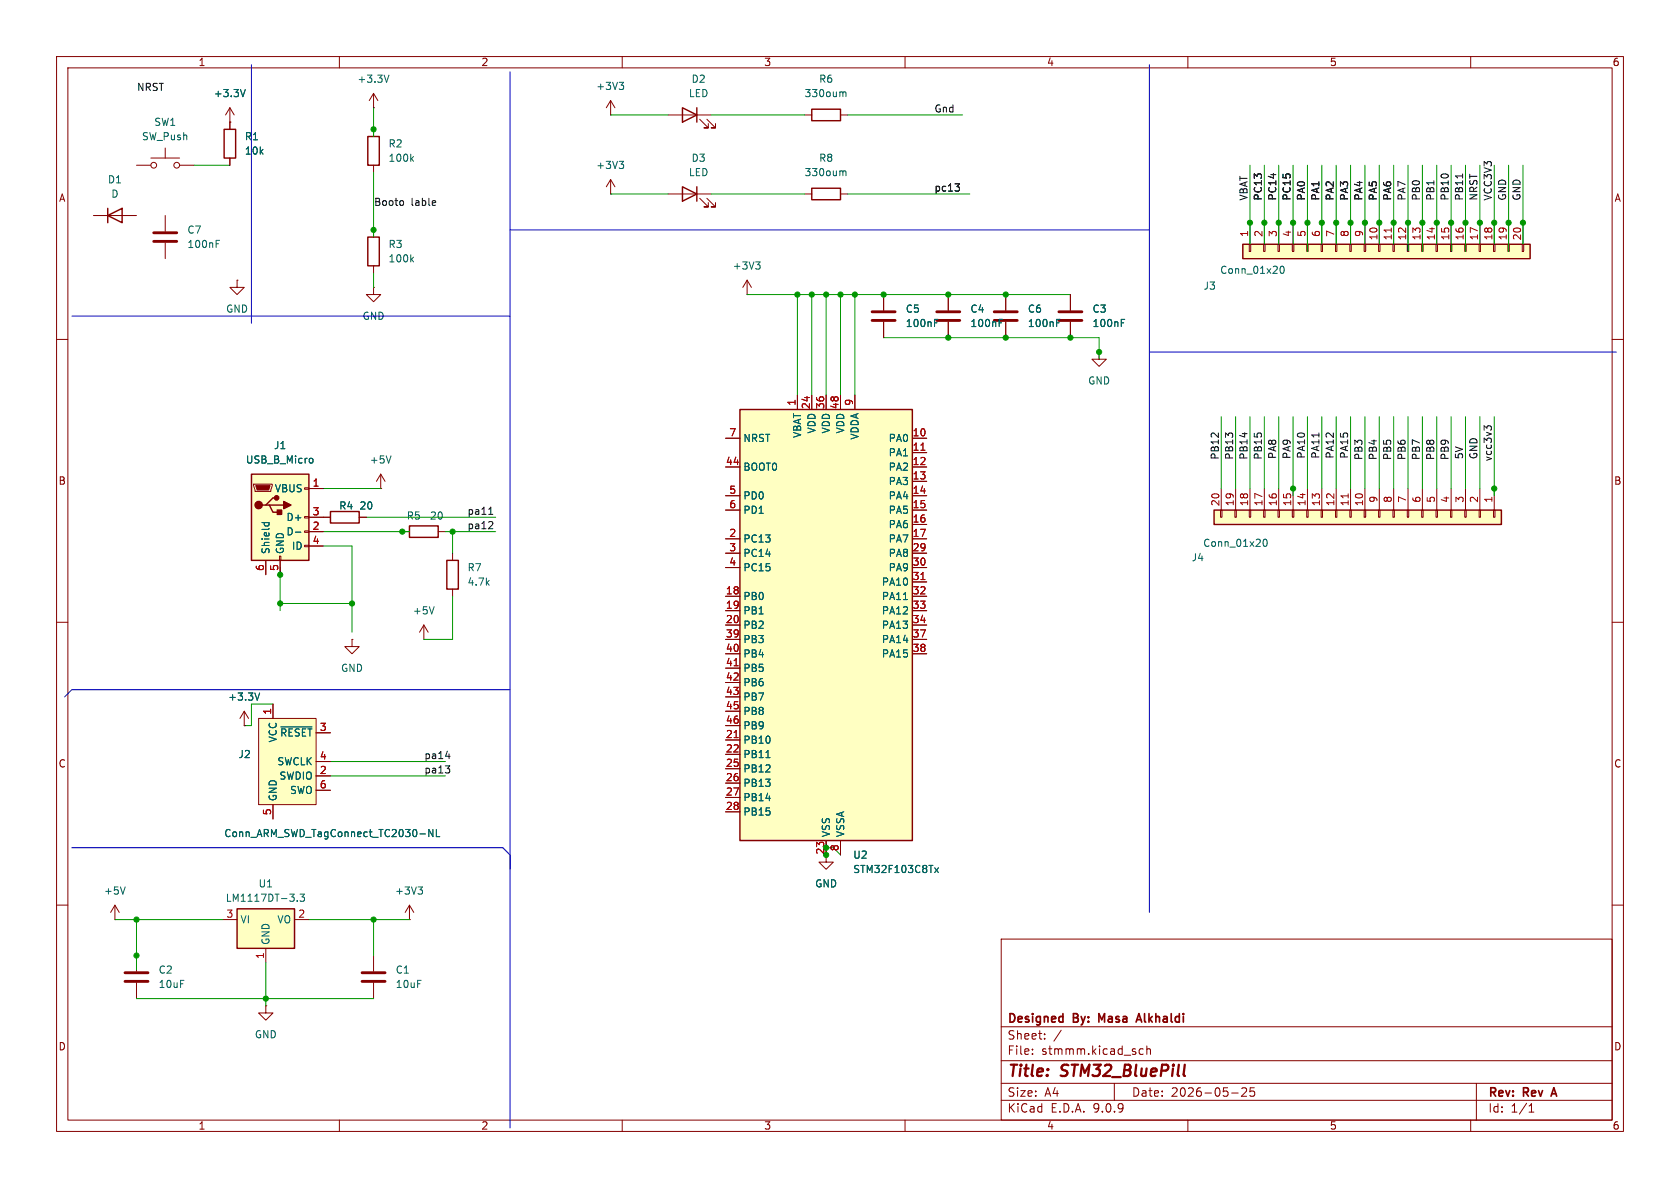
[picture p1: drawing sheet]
<svg xmlns="http://www.w3.org/2000/svg" width="297mm" height="210mm" viewBox="0 0 297 210" stroke-linecap="round" stroke-linejoin="round" font-family="sans-serif">
<g fill="none" stroke="#840000" stroke-width=".18">
<path d="M10 10h277v190h-277zM12 12h273v186h-273zM60 10v2M107.9 17.8l-.7 1.3M107.9 17.8l.8 1.3M107.9 17.8v2.5M110 10v2M160 10v2M210 10v2M260 10v2M66 22.9v1.2M66 29.2v1.3"/>
<path d="M107.9 20.3h.1M10 60h2M285 60h2M80 97.8v1.3M10 110h2M74.9 113h.1M74.9 110.5l-.7 1.3M74.9 110.5l.8 1.3M74.9 110.5v2.5M80 104.1v1.3M285 110h2M43.2 128.3h.1"/>
<path d="M43.2 125.7l-.8 1.3M43.2 125.7l.7 1.3M43.2 125.7v2.6M10 160h2M72.4 162.6h.1M72.4 160l-.8 1.3M72.4 160l.8 1.3M72.4 160v2.6M177 166h108v32h-108zM285 160h2M60 198v2M110 198v2"/>
<path d="M160 198v2M177 194.5h108M177 191.5h108M177 187.5h108M177 181.5h108M182.5 186.3v.1M182.5 185.5v.1M184.7 183.6v.1M184.7 182.8v.1M187.6 182.1l-1.3 2M197 191.5v3M201.4 186.1l.3 .3 .4-.1"/>
<path d="M202.1 185.5l-.4-.1-.3 .3M202.7 185.5l.3-.1 .3 .1 .1 .9M202.7 184.9v1.5M210 198v2M217.7 193.2h1.2M219.5 192.4l.6-.1 .2 .1 .1 .3-.9 1.1h.9M221.7 192.3h-.7v.7l.2-.1h.5l.1 .3-.1 .5-.2 .1-.5-.1M260 198v2M261 191.5v6.5M270.3 196.6h.9M270.3 195.5l.4-.4v1.5"/>
</g>
<path d="M194.8 180.3l-.5-1.1v1.5M200.8 180.7l.5-1.5 .5 1.5M201 180.3h.7M274.3 193.4h.8M274.7 192.3l-.5 1.5" fill="none" stroke="#840000" stroke-width=".3"/>
<path d="M65 24.1h2.1v5.1h-2.1zM79 99.1h2v5h-2z" fill="none" stroke="#840000" stroke-width=".25"/>
<path d="M109.5 14.5h.7l-.4 .5M110 15l.2 .3v.3l-.2 .2M72.7 28l.4 .5M73.1 27.7l-.5 .5M76.7 107.3l-.4 1.2M45.9 122.5l-.4 1.3M73.9 156.8h.8l-.4 .5M74.4 157.3l.3 .2v.3l-.3 .3" fill="none" stroke="#006464" stroke-width=".18"/>
<path d="M44.4 83.8h10.2v15.3h-10.2z" fill="#ffffc2"/>
<path d="M143.5 19.3h5.1v2h-5.1zM143.5 33.3h5.1v2h-5.1zM44.4 83.8h10.2v15.3h-10.2zM47 89.3h.6l.7 1.3h1.2M47.6 89.3h2.6M48.9 88h-.6l-1.3 1.3h-.6" fill="none" stroke="#840000" stroke-width=".25"/>
<g fill="none" stroke="#840000" stroke-width=".18">
<path d="M40.6 19.1l-.7 1.2M40.6 19.1l.8 1.2M40.6 19.1v2.5M24.1 29.2h2.6M26.7 27.9h5M29.2 26.2v1.7M29.2 38.1v2.8M31.7 29.2h2.6M40.6 21.6h.1M142.2 34.3h1.3M142.2 20.3h1.3M148.6 34.3h1.3"/>
<path d="M148.6 20.3h1.3M29.2 42.9v2.8M66 50.8v1.3h1.3l-1.3 1.2-1.2-1.2h1.2M66 50.8h.1M156.2 52.1v2.8M156.2 56.9v2.8M44.8 85.6h3.3v.3l-.2 1h-2.8zM47 99.1v2.5M49.4 98.3h.3v.8h-.3zM49.5 99.1v2.5M53.8 86.2h.8v.3h-.8zM53.8 91.3h.8v.3h-.8z"/>
<path d="M53.8 93.9h.8v.2h-.8zM53.8 96.4h.8v.2h-.8zM54.6 86.4h2.5M54.6 91.4h2.5M54.6 94h2.5M54.6 96.5h2.5M47 177.8v1.3h1.3l-1.3 1.2-1.3-1.2h1.3M47 177.8h.1M66 168.9v2.8M66 173.7v2.8"/>
<circle cx="27.2" cy="29.2" r=".51"/>
<circle cx="31.2" cy="29.2" r=".51"/>
</g>
<path d="M45.2 85.9h2.6l-.3 .7h-2z" fill="#840000" stroke="#840000" stroke-width=".18"/>
<g fill="#840000" stroke="#840000" stroke-width=".25">
<path d="M49 90.2h.8v.7h-.8z"/>
<path d="M50.2 88.6l1.2 .7-1.2 .6z"/>
<circle cx="45.7" cy="89.3" r=".63"/>
<circle cx="48.9" cy="88" r=".38"/>
</g>
<path d="M43.4 15.8l-.5 1.3M149 16.4l.2-.2 .3 .1 .1 .8M149 30.4l.2-.2 .3 .1 .1 .8M38.2 43.1h.4M38.2 42.5h.6M165.2 57.1h.4M165.2 56.5h.6M46.3 92.4h1.3M46.8 92.4l-.1 .3M47.5 92.4l.1 .3M52.2 94.1h1M54.9 81l.3 .1 .1 .2v.4l-.4 .2" fill="none" stroke="#006464" stroke-width=".18"/>
<path d="M27.2 41.1h4M27.2 42.7h4M154.2 55.1h4M154.2 56.6h4M64 172h4.1M64 173.5h4.1" fill="none" stroke="#840000" stroke-width=".51"/>
<path d="M41.9 160.7h10.2v6.9h-10.2z" fill="#ffffc2"/>
<path d="M41.9 160.7h10.2v6.9h-10.2z" fill="none" stroke="#840000" stroke-width=".25"/>
<path d="M39.4 162.6h2.5M47 167.6v2.6M52.1 162.6h2.5" fill="none" stroke="#840000" stroke-width=".18"/>
<path d="M52.6 159.2v.1M53 158.1h.8l-.4 .4 .4 .2v.5l-.2 .1-.6-.1" fill="none" stroke="#006464" stroke-width=".18"/>
<path d="M130.8 72.4h30.5v76.2h-30.5z" fill="#ffffc2"/>
<path d="M120.6 19.1l2.6 1.2-2.6 1.3zM123.2 19.1v2.5M19 38.1l2.6-1.3v2.6zM19 36.8v2.6M39.6 22.9h2.1v5h-2.1zM120.6 33l2.6 1.3-2.6 1.3zM123.2 33v2.6M65 41.9h2.1v5.1h-2.1zM130.8 72.4h30.5v76.2h-30.5zM58.4 90.4h5.1v2.1h-5.1zM72.4 93h5.1v2h-5.1z" fill="none" stroke="#840000" stroke-width=".25"/>
<g fill="none" stroke="#840000" stroke-width=".18">
<path d="M66 19.1h.1M66 16.5l-.7 1.3M66 16.5l.8 1.3M66 16.5v2.6M16.5 38.1h7.6M40.6 21.6v1.3M40.6 27.9v1.3M107.9 34.3h.1M107.9 31.8l-.7 1.2M107.9 31.8l.8 1.2M107.9 31.8v2.5M118.1 34.3h7.6"/>
<path d="M118.1 20.3h7.6M123.7 35.1l1.5 1.5h-.7h.7v-.8M123.7 21.1l1.5 1.5h-.7h.7v-.8M125 35.1l1.5 1.5h-.8h.8v-.8M125 21.1l1.5 1.5h-.8h.8v-.8M41.9 49.5v1.3h1.3l-1.3 1.3-1.3-1.3h1.3M41.9 49.5h.1M66 40.6v1.3M66 47v1.3M167.6 52.1v2.8M167.6 56.9v2.8M177.8 52.1v2.8"/>
<path d="M177.8 56.9v2.8M189.2 52.1v2.8M189.2 56.9v2.8M128.3 77.5h2.5M141 69.9v2.5M143.5 69.9v2.5M146 69.9v2.5M148.6 69.9v2.5M151.1 69.9v2.5M161.3 77.5h2.5M194.3 62.2v1.3h1.3l-1.3 1.3-1.3-1.3h1.3M194.3 62.2h.1"/>
<path d="M57.1 91.4h1.3M63.5 91.4h1.3M67.3 86.4h.1M67.3 83.8l-.8 1.3M67.3 83.8l.8 1.3M67.3 83.8v2.6M71.1 94h1.3M77.5 94h1.2M128.3 82.6h2.5M128.3 87.6h2.5M128.3 90.2h2.5M128.3 95.3h2.5"/>
<path d="M128.3 97.8h2.5M161.3 82.6h2.5M161.3 87.6h2.5M161.3 90.2h2.5M161.3 95.3h2.5M161.3 97.8h2.5M161.3 80h2.5M161.3 85.1h2.5M161.3 92.7h2.5M62.2 113v1.3h1.3l-1.3 1.3-1.2-1.3h1.2M62.2 113h.1M128.3 100.3h2.5"/>
<path d="M128.3 105.4h2.5M128.3 108h2.5M128.3 110.5h2.5M128.3 113h2.5M128.3 115.6h2.5M128.3 118.1h2.5M161.3 100.3h2.5M161.3 105.4h2.5M161.3 108h2.5M161.3 110.5h2.5M161.3 113h2.5M161.3 115.6h2.5"/>
<path d="M161.3 102.9h2.5M128.3 120.7h2.5M128.3 123.2h2.5M128.3 125.7h2.5M128.3 128.3h2.5M128.3 130.8h2.5M128.3 133.4h2.5M128.3 135.9h2.5M128.3 138.4h2.5M128.3 141h2.5M128.3 143.5h2.5M146 148.6v3.8h1.3l-1.3 1.3-1.2-1.3h1.2"/>
<path d="M148.6 148.6v2.5M20.3 162.6h.1M20.3 160l-.7 1.3M20.3 160l.8 1.3M20.3 160v2.6M24.1 168.9v2.8M24.1 173.7v2.8"/>
</g>
<path d="M162.8 79.6h.7M129.8 117.7h.7M162.8 102.5h.7M129.8 130.4h.7" fill="none" stroke="#a90000" stroke-width=".18"/>
<g fill="none" stroke="#006464" stroke-width=".18">
<path d="M68.8 13.3l-.5 1.2M109.5 28.5h.7l-.4 .5M110 29l.2 .2v.3l-.2 .3M72.7 45.8l.4 .5M73.1 45.5l-.5 .4M176.6 57.1h.5M176.6 56.5h.6M186.8 57.1h.4M186.8 56.5h.6M198.2 57.1h.5M198.2 56.5h.6M69.1 80.6l-.4 1.3"/>
<path d="M159.7 106h.7M135.4 133.9h.7M22.1 156.8l-.4 1.3M165.2 153.4l.7 .8M165.9 153.4l-.7 .8"/>
</g>
<path d="M165.6 55.1h4.1M165.6 56.6h4.1M175.8 55.1h4M175.8 56.6h4M187.2 55.1h4.1M187.2 56.6h4.1M22.1 172h4.1M22.1 173.5h4.1" fill="none" stroke="#840000" stroke-width=".51"/>
<path d="M45.7 127h10.2v15.2h-10.2z" fill="#ffffc2"/>
<path d="M132.1 52.1h.1M132.1 49.5l-.8 1.3M132.1 49.5l.7 1.3M132.1 49.5v2.6M45.7 127h10.2v15.2h-10.2zM48.3 124.5v2.5M55.9 129.5h2.5M55.9 134.6h2.5M55.9 137.2h2.5M55.9 139.7h2.5M48.3 142.2v2.6" fill="none" stroke="#840000" stroke-width=".18"/>
<path d="M133.6 46.3h.8l-.4 .5M134.1 46.8l.3 .2v.3l-.3 .3M49.7 128.5h5.4M74.2 147.4h1M76.5 146.6v1.3l-.7-1.3v1.3M77.1 146.6v1.3h.6" fill="none" stroke="#006464" stroke-width=".18"/>
<path d="M219.7 43.2h50.8v2.5h-50.8z" fill="#ffffc2"/>
<path d="M219.7 43.2h50.8v2.5h-50.8z" fill="none" stroke="#840000" stroke-width=".25"/>
<g fill="none" stroke="#840000" stroke-width=".18">
<path d="M221 39.4v3.8M223.5 39.4v3.8M226.1 39.4v3.8M228.6 39.4v3.8M231.1 39.4v3.8M233.7 39.4v3.8M236.2 39.4v3.8M238.8 39.4v3.8M241.3 39.4v3.8M243.8 39.4v3.8M246.4 39.4v3.8M248.9 39.4v3.8"/>
<path d="M251.5 39.4v3.8M254 39.4v3.8M256.5 39.4v3.8M259.1 39.4v3.8M261.6 39.4v3.8M264.2 39.4v3.8M266.7 39.4v3.8M269.2 39.4v3.8M220.9 43.2h.2v1.3h-.2zM223.4 43.2h.2v1.3h-.2zM225.9 43.2h.3v1.3h-.3zM228.5 43.2h.2v1.3h-.2z"/>
<path d="M231 43.2h.3v1.3h-.3zM233.6 43.2h.2v1.3h-.2zM236.1 43.2h.2v1.3h-.2zM238.6 43.2h.3v1.3h-.3zM241.2 43.2h.2v1.3h-.2zM243.7 43.2h.3v1.3h-.3zM246.3 43.2h.2v1.3h-.2zM248.8 43.2h.2v1.3h-.2zM251.3 43.2h.3v1.3h-.3zM253.9 43.2h.2v1.3h-.2zM256.4 43.2h.3v1.3h-.3zM259 43.2h.2v1.3h-.2z"/>
<path d="M261.5 43.2h.2v1.3h-.2zM264 43.2h.3v1.3h-.3zM266.6 43.2h.2v1.3h-.2zM269.1 43.2h.3v1.3h-.3z"/>
</g>
<path d="M246 40.3v.7" fill="none" stroke="#a90000" stroke-width=".18"/>
<path d="M226.4 47.2l.2-.1a.68 .68 0 0 1 .4 .6 .68 .68 0 0 1-.4 .6l-.2-.1-.1-.4z" fill="none" stroke="#006464" stroke-width=".18"/>
<path d="M214.6 90.2h50.8v2.5h-50.8z" fill="#ffffc2"/>
<path d="M214.6 90.2h50.8v2.5h-50.8z" fill="none" stroke="#840000" stroke-width=".25"/>
<g fill="none" stroke="#840000" stroke-width=".18">
<path d="M40.6 21.6h.1M40.6 21.6v1.3M40.6 27.9v1.3M156.2 52.1v2.8M156.2 56.9v2.8M167.6 52.1v2.8M167.6 56.9v2.8M177.8 52.1v2.8M177.8 56.9v2.8M189.2 52.1v2.8M189.2 56.9v2.8M128.3 77.5h2.5"/>
<path d="M141 69.9v2.5M143.5 69.9v2.5M146 69.9v2.5M148.6 69.9v2.5M151.1 69.9v2.5M161.3 77.5h2.5M47 99.1v2.5M49.5 99.1v2.5M54.6 86.4h2.5M54.6 91.4h3.8M54.6 94h2.5M54.6 96.5h2.5"/>
<path d="M63.5 91.4h1.3M128.3 82.6h2.5M128.3 87.6h2.5M128.3 90.2h2.5M128.3 95.3h2.5M128.3 97.8h2.5M161.3 82.6h2.5M161.3 87.6h2.5M161.3 90.2h2.5M161.3 95.3h2.5M161.3 97.8h2.5M161.3 80h2.5"/>
<path d="M161.3 85.1h2.5M161.3 92.7h2.5M215.8 90.2h.2v1.2h-.2zM215.9 86.4v3.8M218.3 90.2h.3v1.2h-.3zM218.4 86.4v3.8M220.9 90.2h.2v1.2h-.2zM221 86.4v3.8M223.4 90.2h.2v1.2h-.2zM223.5 86.4v3.8M225.9 90.2h.3v1.2h-.3zM226.1 86.4v3.8"/>
<path d="M228.5 90.2h.2v1.2h-.2zM228.6 86.4v3.8M231 90.2h.3v1.2h-.3zM231.1 86.4v3.8M233.6 90.2h.2v1.2h-.2zM233.7 86.4v3.8M236.1 90.2h.2v1.2h-.2zM236.2 86.4v3.8M238.6 90.2h.3v1.2h-.3zM238.8 86.4v3.8M241.2 90.2h.2v1.2h-.2zM241.3 86.4v3.8"/>
<path d="M243.7 90.2h.3v1.2h-.3zM243.8 86.4v3.8M246.3 90.2h.2v1.2h-.2zM246.4 86.4v3.8M248.8 90.2h.2v1.2h-.2zM248.9 86.4v3.8M251.3 90.2h.3v1.2h-.3zM251.5 86.4v3.8M253.9 90.2h.2v1.2h-.2zM254 86.4v3.8M256.4 90.2h.3v1.2h-.3zM256.5 86.4v3.8"/>
<path d="M259 90.2h.2v1.2h-.2zM259.1 86.4v3.8M261.5 90.2h.2v1.2h-.2zM261.6 86.4v3.8M264 90.2h.3v1.2h-.3zM264.2 86.4v3.8M128.3 100.3h2.5M128.3 105.4h2.5M128.3 108h2.5M128.3 110.5h2.5M128.3 113h2.5M128.3 115.6h2.5"/>
<path d="M128.3 118.1h2.5M161.3 100.3h2.5M161.3 105.4h2.5M161.3 108h2.5M161.3 110.5h2.5M161.3 113h2.5M161.3 115.6h2.5M161.3 102.9h2.5M43.2 128.3h.1M48.3 124.5v2.5M55.9 129.5h2.5M55.9 134.6h2.5"/>
<path d="M55.9 137.2h2.5M55.9 139.7h2.5M128.3 120.7h2.5M128.3 123.2h2.5M128.3 125.7h2.5M128.3 128.3h2.5M128.3 130.8h2.5M128.3 133.4h2.5M128.3 135.9h2.5M128.3 138.4h2.5M48.3 142.2v2.6M128.3 141h2.5"/>
<path d="M128.3 143.5h2.5M146 148.6v2.5M148.6 148.6v2.5"/>
</g>
<path d="M162.8 79.6h.7M238.3 87.3v.7M129.8 117.7h.7M162.8 102.5h.7M129.8 130.4h.7" fill="none" stroke="#a90000" stroke-width=".18"/>
<g fill="none" stroke="#006464" stroke-width=".18">
<path d="M43.4 15.8l-.5 1.3M165.2 57.1h.4M165.2 56.5h.6M176.6 57.1h.5M176.6 56.5h.6M186.8 57.1h.4M186.8 56.5h.6M198.2 57.1h.5M198.2 56.5h.6M46.3 92.4h1.3M46.8 92.4l-.1 .3M47.5 92.4l.1 .3"/>
<path d="M52.2 94.1h1M54.9 81l.3 .1 .1 .2v.4l-.4 .2M223.4 95.4l.2-.1a.68 .68 0 0 1 .4 .7 .68 .68 0 0 1-.4 .6l-.2-.1-.1-.4zM159.7 106h.7M45.9 122.5l-.4 1.3M49.7 128.5h5.4M135.4 133.9h.7M74.2 147.4h1M76.5 146.6v1.3l-.7-1.3v1.3M77.1 146.6v1.3h.6M165.2 153.4l.7 .8M165.9 153.4l-.7 .8"/>
</g>
<g fill="none" stroke="#0f0f0f" stroke-width=".18">
<path d="M71.1 35.5l.2 .2v.4l-.2 .2M76.8 35.5l.2 .3-.6 .1M77 36.3h-.2M168.8 32.5h.8l-.4 .5M169.4 33l.2 .2v.3l-.2 .3M258.6 30.7v.8M233.2 76.5v.8M263.6 75.9v-.4l-.2-.2h-.4l-.1 .4-.5-.4v.8M86.4 90.9h.7M86.6 89.8l.2-.1v1.2M87 92.3l.1 .1v.3l-.8 .8h.8M78.7 135.4h.8l-.4 .5"/>
<path d="M78.8 133.7h.8M79.4 135.9l.1 .2-.1 .5"/>
</g>
<path d="M44.4 11.4v45.8M90.2 12.7v186.7M203.2 11.4v149.9M12.7 55.9h77.5M90.2 40.6h113M203.2 62.2h82.5M90.2 121.9h-77.5l-1.3 1.3M12.7 149.9h76.2l1.3 1.2" fill="none" stroke="#0000c2" stroke-width=".18"/>
<g fill="none" stroke="#009600" stroke-width=".18">
<path d="M66 19.1v5M34.3 29.2h6.3M66 30.5v11.4M107.9 34.3h10.2M107.9 20.3h10.2M125.7 34.3h16.5M125.7 20.3h16.5M149.9 34.3h21.5M149.9 20.3h20.3M221 29.2v14M223.5 29.2v14M226.1 29.2v14"/>
<path d="M228.6 29.2v14M231.1 29.2v15.3M233.7 29.2v14M236.2 29.2v14M238.8 29.2v14M241.3 29.2v14M243.8 29.2v14M246.4 29.2v14M248.9 29.2v15.3M251.5 29.2v15.3M254 29.2v14M256.5 29.2v15.3"/>
<path d="M259.1 29.2v15.3M261.6 29.2v14M264.2 29.2v14M266.7 29.2v15.3M269.2 29.2v14M66 48.3v2.5M132.1 52.1h57.1M141 52.1v17.8M143.5 52.1v17.8M146 52.1v17.8M148.6 52.1v17.8M151.1 52.1v17.8"/>
<path d="M156.2 59.7h38.1v3.8M215.9 73.7v12.7M218.4 73.7v12.7M221 73.7v12.7M223.5 73.7v12.7M226.1 73.7v12.7M228.6 73.7v13.9M231.1 73.7v12.7M233.7 73.7v12.7M236.2 73.7v12.7M238.8 73.7v12.7M241.3 73.7v12.7"/>
<path d="M243.8 73.7v12.7M246.4 73.7v12.7M248.9 73.7v12.7M251.5 73.7v12.7M254 73.7v12.7M256.5 73.7v12.7M259.1 73.7v12.7M261.6 73.7v12.7M264.2 73.7v13.9M57.1 94h15.3M57.1 96.5h5.1v15.3M57.1 86.4h10.2"/>
<path d="M64.8 91.4h22.8M78.7 94h8.9M80 94v3.8M49.5 100.3v7.7M49.5 106.7h12.7M80 105.4v7.6h-5.1M48.3 124.5h-3.9v3.8h-1.2M58.4 137.2h20.3M58.4 134.6h20.3M146 148.6v1.3h1.3l1.3 1.2M20.3 162.6h19.1M24.1 162.6v8.9"/>
<path d="M24.1 176.5h41.9M47 170.2v7.6M54.6 162.6h17.8M66 162.6v6.3"/>
</g>
<g fill="#009600" stroke="#009600" stroke-width=".18">
<circle cx="146" cy="52.1" r=".46"/>
<circle cx="146" cy="149.9" r=".46"/>
<circle cx="146" cy="151.1" r=".46"/>
<circle cx="194.3" cy="62.2" r=".46"/>
<circle cx="80" cy="94" r=".46"/>
<circle cx="62.2" cy="106.7" r=".46"/>
<circle cx="49.5" cy="106.7" r=".46"/>
<circle cx="49.5" cy="101.6" r=".46"/>
<circle cx="71.1" cy="94" r=".46"/>
<circle cx="148.6" cy="52.1" r=".46"/>
<circle cx="189.2" cy="59.7" r=".46"/>
<circle cx="177.8" cy="52.1" r=".46"/>
<circle cx="177.8" cy="59.7" r=".46"/>
<circle cx="167.6" cy="52.1" r=".46"/>
<circle cx="167.6" cy="59.7" r=".46"/>
<circle cx="156.2" cy="52.1" r=".46"/>
<circle cx="151.1" cy="52.1" r=".46"/>
<circle cx="66" cy="162.6" r=".46"/>
<circle cx="24.1" cy="168.9" r=".46"/>
<circle cx="24.1" cy="162.6" r=".46"/>
<circle cx="47" cy="176.5" r=".46"/>
<circle cx="143.5" cy="52.1" r=".46"/>
<circle cx="141" cy="52.1" r=".46"/>
<circle cx="66" cy="40.6" r=".46"/>
<circle cx="66" cy="22.9" r=".46"/>
<circle cx="269.2" cy="39.4" r=".46"/>
<circle cx="264.2" cy="39.4" r=".46"/>
<circle cx="266.7" cy="39.4" r=".46"/>
<circle cx="246.4" cy="39.4" r=".46"/>
<circle cx="248.9" cy="39.4" r=".46"/>
<circle cx="256.5" cy="39.4" r=".46"/>
<circle cx="259.1" cy="39.4" r=".46"/>
<circle cx="261.6" cy="39.4" r=".46"/>
<circle cx="251.5" cy="39.4" r=".46"/>
<circle cx="254" cy="39.4" r=".46"/>
<circle cx="223.5" cy="39.4" r=".46"/>
<circle cx="221" cy="39.4" r=".46"/>
<circle cx="226.1" cy="39.4" r=".46"/>
<circle cx="231.1" cy="39.4" r=".46"/>
<circle cx="228.6" cy="39.4" r=".46"/>
<circle cx="233.7" cy="39.4" r=".46"/>
<circle cx="236.2" cy="39.4" r=".46"/>
<circle cx="241.3" cy="39.4" r=".46"/>
<circle cx="238.8" cy="39.4" r=".46"/>
<circle cx="243.8" cy="39.4" r=".46"/>
<circle cx="264.2" cy="86.4" r=".46"/>
<circle cx="228.6" cy="86.4" r=".46"/>
</g>
<g font-size="2.8" fill="#840000">
<text x="178" y="190.9">Title:</text>
<text x="187.7" y="190.9">STM32_BluePill</text>
</g>
<g font-size="2.1" fill="#840000">
<text x="178" y="184">Sheet:</text>
<text x="178" y="181.2">Designed</text>
<text x="189.8" y="181.2">By:</text>
<text x="194.9" y="181.2">Masa</text>
<text x="202.3" y="181.2">Alkhaldi</text>
<text x="178" y="186.7">File:</text>
<text x="184.1" y="186.7">stmmm.kicad_sch</text>
<text x="178" y="196.9">KiCad</text>
<text x="178" y="194.1">Size:</text>
<text x="184.7" y="194.1">A4</text>
<text x="185.7" y="196.9">E.D.A.</text>
<text x="193.3" y="196.9">9.0.9</text>
<text x="200" y="194.1">Date:</text>
<text x="207" y="194.1">2026-05-25</text>
<text x="263" y="194.3">Rev:</text>
<text x="263" y="196.9">Id:</text>
<text x="267.1" y="196.9">1/1</text>
<text x="269.4" y="194.3">Rev</text>
<text x="275.1" y="194.3">A</text>
</g>
<g font-size="1.8" fill="#840000">
<text x="35" y="11.9">1</text>
<text x="85" y="11.9">2</text>
<text x="135" y="11.9">3</text>
<text x="185" y="11.9">4</text>
<text x="235" y="11.9">5</text>
<text x="285" y="11.9">6</text>
<text x="10.3" y="35.9">A</text>
<text x="285.3" y="35.9">A</text>
<text x="10.3" y="85.9">B</text>
<text x="285.3" y="85.9">B</text>
<text x="10.3" y="135.9">C</text>
<text x="285.3" y="135.9">C</text>
<text x="145.8" y="151.2" transform="rotate(-90 145.8 151.2)">23</text>
<text x="10.3" y="185.9">D</text>
<text x="285.3" y="185.9">D</text>
<text x="35" y="199.9">1</text>
<text x="85" y="199.9">2</text>
<text x="135" y="199.9">3</text>
<text x="185" y="199.9">4</text>
<text x="235" y="199.9">5</text>
<text x="285" y="199.9">6</text>
</g>
<g font-size="1.8" fill="#0f0f0f">
<text x="24.1" y="16.2">NRST</text>
<text x="165.1" y="20">Gnd</text>
<text x="165.1" y="33.9">pc13</text>
<text x="220.6" y="35.6" transform="rotate(-90 220.6 35.6)">VBAT</text>
<text x="223.2" y="35.6" transform="rotate(-90 223.2 35.6)">PC13</text>
<text x="225.7" y="35.6" transform="rotate(-90 225.7 35.6)">PC14</text>
<text x="228.3" y="35.6" transform="rotate(-90 228.3 35.6)">PC15</text>
<text x="230.8" y="35.6" transform="rotate(-90 230.8 35.6)">PA0</text>
<text x="233.3" y="35.6" transform="rotate(-90 233.3 35.6)">PA1</text>
<text x="235.9" y="35.6" transform="rotate(-90 235.9 35.6)">PA2</text>
<text x="238.4" y="35.6" transform="rotate(-90 238.4 35.6)">PA3</text>
<text x="241" y="35.6" transform="rotate(-90 241 35.6)">PA4</text>
<text x="243.5" y="35.6" transform="rotate(-90 243.5 35.6)">PA5</text>
<text x="246" y="35.6" transform="rotate(-90 246 35.6)">PA6</text>
<text x="248.6" y="35.6" transform="rotate(-90 248.6 35.6)">PA7</text>
<text x="251.1" y="35.6" transform="rotate(-90 251.1 35.6)">PB0</text>
<text x="253.7" y="35.6" transform="rotate(-90 253.7 35.6)">PB1</text>
<text x="256.2" y="35.6" transform="rotate(-90 256.2 35.6)">PB10</text>
<text x="258.7" y="35.6" transform="rotate(-90 258.7 35.6)">PB11</text>
<text x="261.3" y="35.6" transform="rotate(-90 261.3 35.6)">NRST</text>
<text x="263.8" y="35.6" transform="rotate(-90 263.8 35.6)">VCC3V3</text>
<text x="266.4" y="35.6" transform="rotate(-90 266.4 35.6)">GND</text>
<text x="268.9" y="35.6" transform="rotate(-90 268.9 35.6)">GND</text>
<text x="66" y="36.5">Booto</text>
<text x="72.7" y="36.5">lable</text>
<text x="215.6" y="81.4" transform="rotate(-90 215.6 81.4)">PB12</text>
<text x="218.1" y="81.4" transform="rotate(-90 218.1 81.4)">PB13</text>
<text x="220.6" y="81.4" transform="rotate(-90 220.6 81.4)">PB14</text>
<text x="223.2" y="81.4" transform="rotate(-90 223.2 81.4)">PB15</text>
<text x="225.7" y="81.2" transform="rotate(-90 225.7 81.2)">PA8</text>
<text x="228.3" y="81.2" transform="rotate(-90 228.3 81.2)">PA9</text>
<text x="230.8" y="81.2" transform="rotate(-90 230.8 81.2)">PA10</text>
<text x="233.3" y="81.2" transform="rotate(-90 233.3 81.2)">PA11</text>
<text x="235.9" y="81.2" transform="rotate(-90 235.9 81.2)">PA12</text>
<text x="238.4" y="81.2" transform="rotate(-90 238.4 81.2)">PA15</text>
<text x="241" y="81.4" transform="rotate(-90 241 81.4)">PB3</text>
<text x="243.5" y="81.4" transform="rotate(-90 243.5 81.4)">PB4</text>
<text x="246" y="81.4" transform="rotate(-90 246 81.4)">PB5</text>
<text x="248.6" y="81.4" transform="rotate(-90 248.6 81.4)">PB6</text>
<text x="251.1" y="81.4" transform="rotate(-90 251.1 81.4)">PB7</text>
<text x="253.7" y="81.4" transform="rotate(-90 253.7 81.4)">PB8</text>
<text x="256.2" y="81.4" transform="rotate(-90 256.2 81.4)">PB9</text>
<text x="258.7" y="81.3" transform="rotate(-90 258.7 81.3)">5V</text>
<text x="261.3" y="81.3" transform="rotate(-90 261.3 81.3)">GND</text>
<text x="263.8" y="81.7" transform="rotate(-90 263.8 81.7)">vcc3v3</text>
<text x="82.5" y="93.6">pa12</text>
<text x="82.5" y="91.1">pa11</text>
<text x="74.9" y="136.8">pa13</text>
<text x="74.9" y="134.3">pa14</text>
</g>
<g font-size="1.8" fill="#006464">
<text x="37.7" y="17.4">+3.3V</text>
<text x="63.1" y="14.8">+3.3V</text>
<text x="105.3" y="16.1">+3V3</text>
<text x="121.7" y="17.4">LED</text>
<text x="122.2" y="14.8">D2</text>
<text x="142.1" y="17.4">330oum</text>
<text x="144.7" y="14.8">R6</text>
<text x="27.2" y="22.5">SW1</text>
<text x="25" y="25">SW_Push</text>
<text x="43.2" y="25">R1</text>
<text x="43.2" y="27.5">10k</text>
<text x="68.6" y="26.3">R2</text>
<text x="68.6" y="28.8">100k</text>
<text x="122.2" y="28.8">D3</text>
<text x="144.7" y="28.8">R8</text>
<text x="19" y="32.6">D1</text>
<text x="19.6" y="35.2">D</text>
<text x="105.3" y="30.1">+3V3</text>
<text x="121.7" y="31.3">LED</text>
<text x="142.1" y="31.3">330oum</text>
<text x="33" y="41.5">C7</text>
<text x="33" y="44">100nF</text>
<text x="68.6" y="44">R3</text>
<text x="68.6" y="46.6">100k</text>
<text x="129.4" y="47.9">+3V3</text>
<text x="212.7" y="51.4">J3</text>
<text x="215.6" y="48.6">Conn_01x20</text>
<text x="39.9" y="55.5">GND</text>
<text x="64" y="56.7">GND</text>
<text x="160" y="55.5">C5</text>
<text x="160" y="58">100nF</text>
<text x="171.5" y="55.5">C4</text>
<text x="171.5" y="58">100nF</text>
<text x="181.6" y="55.5">C6</text>
<text x="181.6" y="58">100nF</text>
<text x="193" y="55.5">C3</text>
<text x="193" y="58">100nF</text>
<text x="192.3" y="68.2">GND</text>
<text x="141.8" y="77.5" transform="rotate(-90 141.8 77.5)">VBAT</text>
<text x="144.4" y="76.7" transform="rotate(-90 144.4 76.7)">VDD</text>
<text x="146.9" y="76.7" transform="rotate(-90 146.9 76.7)">VDD</text>
<text x="149.5" y="76.7" transform="rotate(-90 149.5 76.7)">VDD</text>
<text x="152" y="77.8" transform="rotate(-90 152 77.8)">VDDA</text>
<text x="43.4" y="82.1">USB_B_Micro</text>
<text x="48.3" y="79.6">J1</text>
<text x="65.3" y="82.1">+5V</text>
<text x="131.3" y="78.3">NRST</text>
<text x="131.3" y="83.4">BOOT0</text>
<text x="157" y="78.3">PA0</text>
<text x="157" y="80.9">PA1</text>
<text x="157" y="83.4">PA2</text>
<text x="48.5" y="87.2">VBUS</text>
<text x="131.3" y="88.5">PD0</text>
<text x="157" y="86">PA3</text>
<text x="157" y="88.5">PA4</text>
<text x="50.5" y="92.3">D+</text>
<text x="50.5" y="94.8">D-</text>
<text x="59.9" y="90.3">R4</text>
<text x="63.5" y="90.3">20</text>
<text x="71.8" y="92">R5</text>
<text x="75.9" y="92">20</text>
<text x="131.3" y="91">PD1</text>
<text x="157" y="91">PA5</text>
<text x="157" y="93.6">PA6</text>
<text x="47.9" y="98" transform="rotate(-90 47.9 98)">Shield</text>
<text x="50.4" y="98" transform="rotate(-90 50.4 98)">GND</text>
<text x="51.5" y="97.4">ID</text>
<text x="82.6" y="101.2">R7</text>
<text x="131.3" y="96.1">PC13</text>
<text x="131.3" y="98.7">PC14</text>
<text x="131.3" y="101.2">PC15</text>
<text x="157" y="96.1">PA7</text>
<text x="157" y="98.7">PA8</text>
<text x="157" y="101.2">PA9</text>
<text x="210.6" y="99.4">J4</text>
<text x="212.6" y="96.9">Conn_01x20</text>
<text x="82.6" y="103.7">4.7k</text>
<text x="131.3" y="106.3">PB0</text>
<text x="155.8" y="103.7">PA10</text>
<text x="155.8" y="106.3">PA11</text>
<text x="72.9" y="108.8">+5V</text>
<text x="131.3" y="108.8">PB1</text>
<text x="131.3" y="111.4">PB2</text>
<text x="131.3" y="113.9">PB3</text>
<text x="155.8" y="108.8">PA12</text>
<text x="155.8" y="111.4">PA13</text>
<text x="155.8" y="113.9">PA14</text>
<text x="60.2" y="119">GND</text>
<text x="131.3" y="116.4">PB4</text>
<text x="131.3" y="119">PB5</text>
<text x="155.8" y="116.4">PA15</text>
<text x="40.2" y="124.1">+3.3V</text>
<text x="131.3" y="121.5">PB6</text>
<text x="131.3" y="124.1">PB7</text>
<text x="49.1" y="131.3" transform="rotate(-90 49.1 131.3)">VCC</text>
<text x="49.4" y="130.4">~{RESET}</text>
<text x="131.3" y="126.6">PB8</text>
<text x="131.3" y="129.1">PB9</text>
<text x="131.3" y="131.7">PB10</text>
<text x="42.1" y="134.2">J2</text>
<text x="48.9" y="135.5">SWCLK</text>
<text x="131.3" y="134.2">PB11</text>
<text x="131.3" y="136.8">PB12</text>
<text x="49.1" y="141.7" transform="rotate(-90 49.1 141.7)">GND</text>
<text x="49.3" y="138">SWDIO</text>
<text x="51.2" y="140.6">SWO</text>
<text x="131.3" y="139.3">PB13</text>
<text x="131.3" y="141.8">PB14</text>
<text x="39.5" y="148.2">Conn_ARM_SWD_TagConnect_TC2030-NL</text>
<text x="131.3" y="144.4">PB15</text>
<text x="146.9" y="148.1" transform="rotate(-90 146.9 148.1)">VSS</text>
<text x="149.5" y="148.1" transform="rotate(-90 149.5 148.1)">VSSA</text>
<text x="150.7" y="152">U2</text>
<text x="150.7" y="154.5">STM32F103C8Tx</text>
<text x="18.3" y="158.3">+5V</text>
<text x="39.8" y="159.6">LM1117DT-3.3</text>
<text x="45.6" y="157.1">U1</text>
<text x="69.7" y="158.3">+3V3</text>
<text x="144" y="157.1">GND</text>
<text x="42.4" y="163.4">VI</text>
<text x="47.9" y="167.1" transform="rotate(-90 47.9 167.1)">GND</text>
<text x="48.9" y="163.4">VO</text>
<text x="27.9" y="172.3">C2</text>
<text x="69.9" y="172.3">C1</text>
<text x="27.9" y="174.9">10uF</text>
<text x="69.9" y="174.9">10uF</text>
<text x="45" y="183.7">GND</text>
</g>
<g font-size="1.8" fill="#a90000">
<text x="220.7" y="42" transform="rotate(-90 220.7 42)">1</text>
<text x="223.3" y="42" transform="rotate(-90 223.3 42)">2</text>
<text x="225.8" y="42" transform="rotate(-90 225.8 42)">3</text>
<text x="228.3" y="42" transform="rotate(-90 228.3 42)">4</text>
<text x="230.9" y="42" transform="rotate(-90 230.9 42)">5</text>
<text x="233.4" y="42" transform="rotate(-90 233.4 42)">6</text>
<text x="236" y="42" transform="rotate(-90 236 42)">7</text>
<text x="238.5" y="42" transform="rotate(-90 238.5 42)">8</text>
<text x="241" y="42" transform="rotate(-90 241 42)">9</text>
<text x="243.6" y="42.6" transform="rotate(-90 243.6 42.6)">10</text>
<text x="246.1" y="42.6" transform="rotate(-90 246.1 42.6)">11</text>
<text x="248.7" y="42.6" transform="rotate(-90 248.7 42.6)">12</text>
<text x="251.2" y="42.6" transform="rotate(-90 251.2 42.6)">13</text>
<text x="253.7" y="42.6" transform="rotate(-90 253.7 42.6)">14</text>
<text x="256.3" y="42.6" transform="rotate(-90 256.3 42.6)">15</text>
<text x="258.8" y="42.6" transform="rotate(-90 258.8 42.6)">16</text>
<text x="261.4" y="42.6" transform="rotate(-90 261.4 42.6)">17</text>
<text x="263.9" y="42.6" transform="rotate(-90 263.9 42.6)">18</text>
<text x="266.4" y="42.6" transform="rotate(-90 266.4 42.6)">19</text>
<text x="269" y="42.6" transform="rotate(-90 269 42.6)">20</text>
<text x="140.7" y="71.8" transform="rotate(-90 140.7 71.8)">1</text>
<text x="150.9" y="71.8" transform="rotate(-90 150.9 71.8)">9</text>
<text x="128.8" y="77.2">7</text>
<text x="143.3" y="72.4" transform="rotate(-90 143.3 72.4)">24</text>
<text x="145.8" y="72.4" transform="rotate(-90 145.8 72.4)">36</text>
<text x="148.3" y="72.4" transform="rotate(-90 148.3 72.4)">48</text>
<text x="161.2" y="77.2">10</text>
<text x="128.2" y="82.3">44</text>
<text x="161.2" y="79.8">11</text>
<text x="161.2" y="82.3">12</text>
<text x="55.2" y="86.1">1</text>
<text x="128.8" y="87.4">5</text>
<text x="128.8" y="89.9">6</text>
<text x="161.2" y="84.8">13</text>
<text x="161.2" y="87.4">14</text>
<text x="161.2" y="89.9">15</text>
<text x="215.6" y="89.6" transform="rotate(-90 215.6 89.6)">20</text>
<text x="218.2" y="89.6" transform="rotate(-90 218.2 89.6)">19</text>
<text x="220.7" y="89.6" transform="rotate(-90 220.7 89.6)">18</text>
<text x="223.3" y="89.6" transform="rotate(-90 223.3 89.6)">17</text>
<text x="225.8" y="89.6" transform="rotate(-90 225.8 89.6)">16</text>
<text x="228.3" y="89.6" transform="rotate(-90 228.3 89.6)">15</text>
<text x="230.9" y="89.6" transform="rotate(-90 230.9 89.6)">14</text>
<text x="233.4" y="89.6" transform="rotate(-90 233.4 89.6)">13</text>
<text x="236" y="89.6" transform="rotate(-90 236 89.6)">12</text>
<text x="238.5" y="89.6" transform="rotate(-90 238.5 89.6)">11</text>
<text x="241" y="89.6" transform="rotate(-90 241 89.6)">10</text>
<text x="243.6" y="89" transform="rotate(-90 243.6 89)">9</text>
<text x="246.1" y="89" transform="rotate(-90 246.1 89)">8</text>
<text x="248.7" y="89" transform="rotate(-90 248.7 89)">7</text>
<text x="251.2" y="89" transform="rotate(-90 251.2 89)">6</text>
<text x="253.7" y="89" transform="rotate(-90 253.7 89)">5</text>
<text x="256.3" y="89" transform="rotate(-90 256.3 89)">4</text>
<text x="258.8" y="89" transform="rotate(-90 258.8 89)">3</text>
<text x="261.4" y="89" transform="rotate(-90 261.4 89)">2</text>
<text x="263.9" y="89" transform="rotate(-90 263.9 89)">1</text>
<text x="55.2" y="91.2">3</text>
<text x="55.2" y="93.7">2</text>
<text x="128.8" y="95">2</text>
<text x="161.2" y="92.5">16</text>
<text x="161.2" y="95">17</text>
<text x="46.7" y="101" transform="rotate(-90 46.7 101)">6</text>
<text x="49.3" y="101" transform="rotate(-90 49.3 101)">5</text>
<text x="55.2" y="96.3">4</text>
<text x="128.8" y="97.5">3</text>
<text x="128.8" y="100.1">4</text>
<text x="161.2" y="97.5">29</text>
<text x="161.2" y="100.1">30</text>
<text x="128.2" y="105.2">18</text>
<text x="128.2" y="107.7">19</text>
<text x="161.2" y="102.6">31</text>
<text x="161.2" y="105.2">32</text>
<text x="161.2" y="107.7">33</text>
<text x="128.2" y="110.2">20</text>
<text x="128.2" y="112.8">39</text>
<text x="161.2" y="110.2">34</text>
<text x="161.2" y="112.8">37</text>
<text x="128.2" y="115.3">40</text>
<text x="128.2" y="117.9">41</text>
<text x="161.2" y="115.3">38</text>
<text x="128.2" y="120.4">42</text>
<text x="128.2" y="122.9">43</text>
<text x="128.2" y="125.5">45</text>
<text x="48" y="126.4" transform="rotate(-90 48 126.4)">1</text>
<text x="56.4" y="129.3">3</text>
<text x="128.2" y="128">46</text>
<text x="128.2" y="130.6">21</text>
<text x="56.4" y="134.4">4</text>
<text x="56.4" y="136.9">2</text>
<text x="128.2" y="133.1">22</text>
<text x="128.2" y="135.6">25</text>
<text x="56.4" y="139.4">6</text>
<text x="128.2" y="138.2">26</text>
<text x="128.2" y="140.7">27</text>
<text x="128.2" y="143.3">28</text>
<text x="48" y="144.2" transform="rotate(-90 48 144.2)">5</text>
<text x="148.3" y="150.6" transform="rotate(-90 148.3 150.6)">8</text>
<text x="39.9" y="162.3">3</text>
<text x="52.6" y="162.3">2</text>
<text x="46.7" y="169.6" transform="rotate(-90 46.7 169.6)">1</text>
</g>
</svg>
